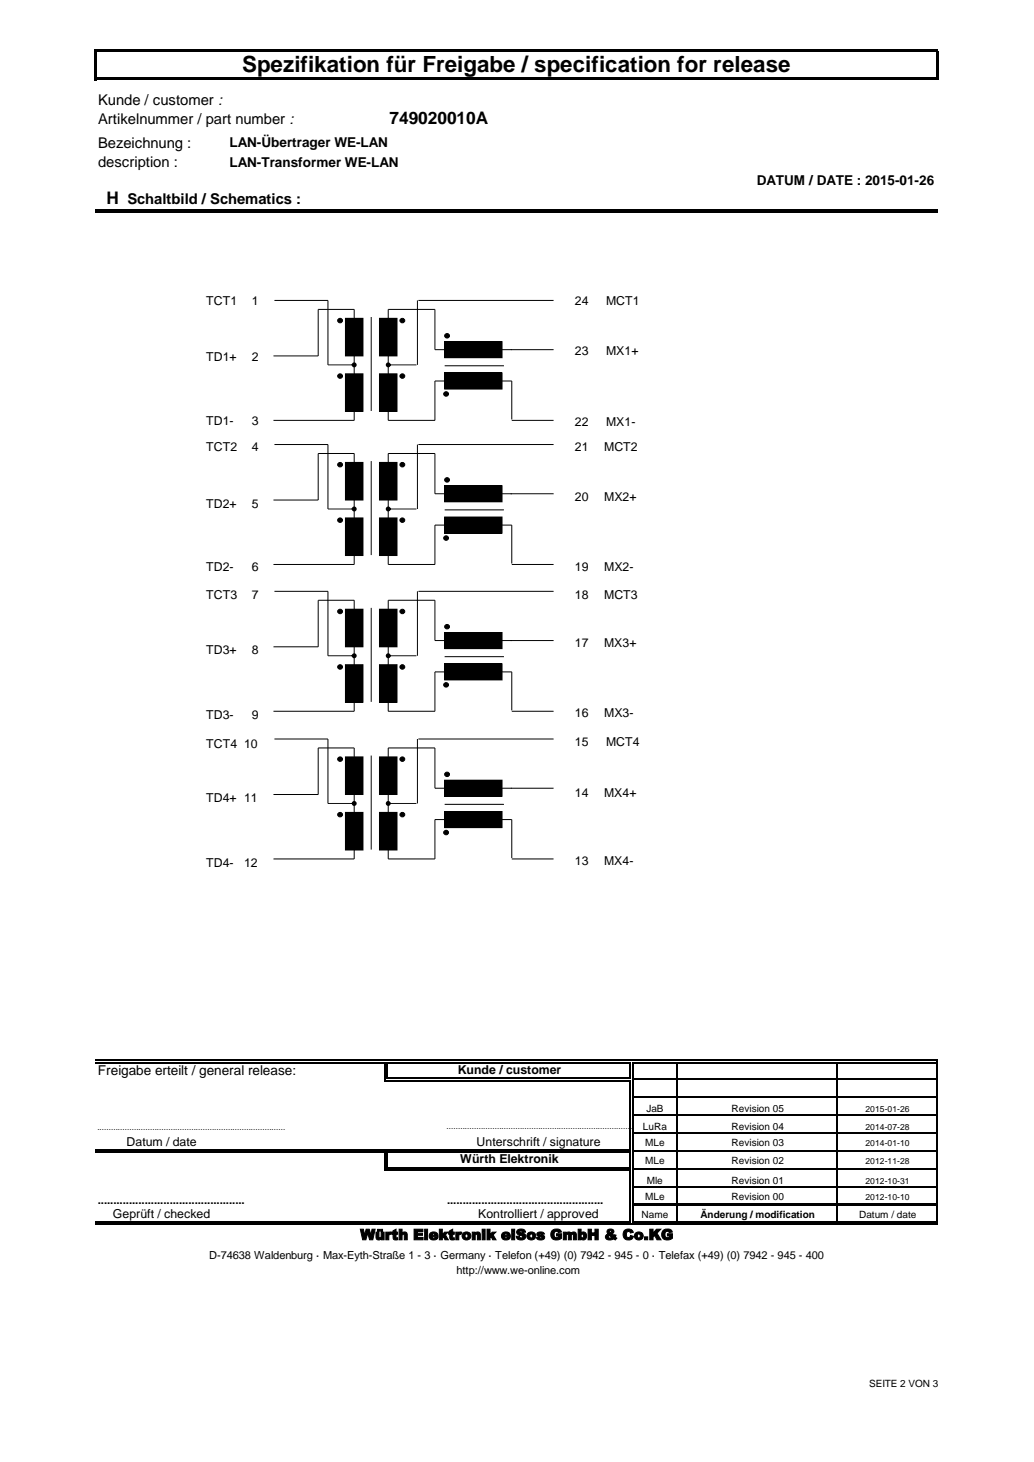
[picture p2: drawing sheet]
<svg xmlns="http://www.w3.org/2000/svg" width="210mm" height="297mm" viewBox="0 0 210 297" stroke-linecap="round" stroke-linejoin="round" font-family="sans-serif">
<g fill="#000">
<path d="M19.1 10h.5v6.3h-.5z" fill-rule="evenodd"/>
<path d="M19.6 10h170.9v.4h-170.9z" fill-rule="evenodd"/>
<path d="M19.6 15.8h170.9v.5h-170.9z" fill-rule="evenodd"/>
<path d="M190.1 10.4h.4v5.9h-.4z" fill-rule="evenodd"/>
<path d="M70.1 64.7h3.6v7.6h-3.6z" fill-rule="evenodd"/>
<path d="M77.1 64.7h3.5v7.6h-3.5z" fill-rule="evenodd"/>
<path d="M90.3 69.4h11.6v3.3h-11.6z" fill-rule="evenodd"/>
<path d="M90.3 75.7h11.6v3.3h-11.6z" fill-rule="evenodd"/>
<path d="M70.1 75.9h3.6v7.7h-3.6z" fill-rule="evenodd"/>
<path d="M77.1 75.9h3.5v7.7h-3.5z" fill-rule="evenodd"/>
<path d="M70.1 105.2h3.6v7.6h-3.6z" fill-rule="evenodd"/>
<path d="M70.1 93.9h3.6v7.7h-3.6z" fill-rule="evenodd"/>
<path d="M77.1 105.2h3.5v7.6h-3.5z" fill-rule="evenodd"/>
<path d="M77.1 93.9h3.5v7.7h-3.5z" fill-rule="evenodd"/>
<path d="M90.3 98.6h11.6v3.3h-11.6z" fill-rule="evenodd"/>
<path d="M90.3 105h11.6v3.3h-11.6z" fill-rule="evenodd"/>
<path d="M70.1 123.7h3.6v7.7h-3.6z" fill-rule="evenodd"/>
<path d="M77.1 123.7h3.5v7.7h-3.5z" fill-rule="evenodd"/>
<path d="M90.3 128.5h11.6v3.2h-11.6z" fill-rule="evenodd"/>
<path d="M90.3 134.8h11.6v3.3h-11.6z" fill-rule="evenodd"/>
<path d="M70.1 135h3.6v7.6h-3.6z" fill-rule="evenodd"/>
<path d="M77.1 135h3.5v7.6h-3.5z" fill-rule="evenodd"/>
<path d="M70.1 165h3.6v7.6h-3.6z" fill-rule="evenodd"/>
<path d="M70.1 153.7h3.6v7.7h-3.6z" fill-rule="evenodd"/>
<path d="M77.1 165h3.5v7.6h-3.5z" fill-rule="evenodd"/>
<path d="M77.1 153.7h3.5v7.7h-3.5z" fill-rule="evenodd"/>
<path d="M90.3 158.5h11.6v3.2h-11.6z" fill-rule="evenodd"/>
<path d="M90.3 164.8h11.6v3.3h-11.6z" fill-rule="evenodd"/>
<path d="M78.1 215.7h.2v.2h-.2z" fill-rule="evenodd"/>
<path d="M78.1 215.2h.7v.3h-.7z" fill-rule="evenodd"/>
<path d="M78.1 215.7h.2v.2h-.2z" fill-rule="evenodd"/>
<path d="M78.1 219.3h.7v.3h-.7z" fill-rule="evenodd"/>
<path d="M78.1 218.9h.2v.7h-.2z" fill-rule="evenodd"/>
<path d="M78.5 215.7h.3v.2h-.3z" fill-rule="evenodd"/>
<path d="M78.5 215.7h.3v.2h-.3z" fill-rule="evenodd"/>
<path d="M78.5 218.9h.3v.2h-.3z" fill-rule="evenodd"/>
<path d="M78.5 218.9h.3v.2h-.3z" fill-rule="evenodd"/>
<path d="M127.9 215.7h.2v.2h-.2z" fill-rule="evenodd"/>
<path d="M127.9 215.7h.2v.2h-.2z" fill-rule="evenodd"/>
<path d="M127.9 218.9h.2v.2h-.2z" fill-rule="evenodd"/>
<path d="M127.9 219.3h.2v.3h-.2z" fill-rule="evenodd"/>
<path d="M127.9 215.2h.7v.3h-.7z" fill-rule="evenodd"/>
<path d="M127.9 219.3h.2v.3h-.2z" fill-rule="evenodd"/>
<path d="M127.9 218.9h.2v.2h-.2z" fill-rule="evenodd"/>
<path d="M128.3 215.7h.3v.2h-.3z" fill-rule="evenodd"/>
<path d="M128.3 218.9h.3v.7h-.3z" fill-rule="evenodd"/>
<path d="M128.3 215.7h.3v.2h-.3z" fill-rule="evenodd"/>
<path d="M78.1 233.9h.2v.2h-.2z" fill-rule="evenodd"/>
<path d="M78.1 233.4h.7v.3h-.7z" fill-rule="evenodd"/>
<path d="M78.1 233.9h.2v.2h-.2z" fill-rule="evenodd"/>
<path d="M78.1 237.5h.7v.3h-.7z" fill-rule="evenodd"/>
<path d="M78.1 237.1h.2v.7h-.2z" fill-rule="evenodd"/>
<path d="M78.5 233.9h.3v.2h-.3z" fill-rule="evenodd"/>
<path d="M78.5 233.9h.3v.2h-.3z" fill-rule="evenodd"/>
<path d="M78.5 237.1h.3v.2h-.3z" fill-rule="evenodd"/>
<path d="M78.5 237.1h.3v.2h-.3z" fill-rule="evenodd"/>
<path d="M127.9 233.4h.2v.3h-.2z" fill-rule="evenodd"/>
<path d="M127.9 233.9h.2v.2h-.2z" fill-rule="evenodd"/>
<path d="M127.9 237.1h.2v.2h-.2z" fill-rule="evenodd"/>
<path d="M127.9 237.5h.2v.3h-.2z" fill-rule="evenodd"/>
<path d="M127.9 233.4h.2v.3h-.2z" fill-rule="evenodd"/>
<path d="M127.9 233.9h.2v.2h-.2z" fill-rule="evenodd"/>
<path d="M127.9 237.5h.2v.3h-.2z" fill-rule="evenodd"/>
<path d="M127.9 237.1h.2v.2h-.2z" fill-rule="evenodd"/>
<path d="M128.3 233.4h.3v.7h-.3z" fill-rule="evenodd"/>
<path d="M128.3 237.1h.3v.7h-.3z" fill-rule="evenodd"/>
<path d="M127.9 248h.2v.2h-.2z" fill-rule="evenodd"/>
<path d="M127.9 248h.2v.2h-.2z" fill-rule="evenodd"/>
<path d="M127.9 248.5h.7v.2h-.7z" fill-rule="evenodd"/>
<path d="M128.3 248h.3v.2h-.3z" fill-rule="evenodd"/>
<path d="M128.3 248h.3v.2h-.3z" fill-rule="evenodd"/>
<path d="M128.6 244.5h61.8v.4h-61.8z" fill-rule="evenodd"/>
<circle cx="69" cy="76.4" r=".47"/>
<circle cx="69" cy="65.1" r=".48"/>
<circle cx="81.7" cy="76.4" r=".47"/>
<circle cx="81.7" cy="65.1" r=".48"/>
<circle cx="90.8" cy="68.2" r=".48"/>
<circle cx="69" cy="94.4" r=".48"/>
<circle cx="81.7" cy="94.4" r=".48"/>
<circle cx="90.6" cy="80" r=".48"/>
<circle cx="90.8" cy="97.5" r=".48"/>
<circle cx="69" cy="105.6" r=".47"/>
<circle cx="81.7" cy="105.6" r=".47"/>
<circle cx="90.6" cy="109.3" r=".48"/>
<circle cx="69" cy="124.2" r=".47"/>
<circle cx="69" cy="135.5" r=".48"/>
<circle cx="81.7" cy="124.2" r=".47"/>
<circle cx="81.7" cy="135.5" r=".48"/>
<circle cx="90.6" cy="139.1" r=".48"/>
<circle cx="90.8" cy="127.3" r=".48"/>
<circle cx="69" cy="154.2" r=".47"/>
<circle cx="81.7" cy="154.2" r=".47"/>
<circle cx="90.8" cy="157.3" r=".48"/>
<circle cx="69" cy="165.4" r=".48"/>
<circle cx="81.7" cy="165.4" r=".48"/>
<circle cx="90.6" cy="169.1" r=".48"/>
</g>
<g fill="none" stroke="#000" stroke-width=".25">
<path d="M19.3 42.6h171M19.3 43.1h171M19.3 215.3h58.8M19.3 215.8h58.8M78.2 215.9v3M78.7 215.9v3M78.8 215.3h49.1M78.8 215.8h49.1M78.8 219h49.1M78.8 219.4h49.1M128 215.9v3M128 219.6v13.8"/>
<path d="M128.5 215.9v3M128.5 219.6v13.8M128.6 215.3h61.6M128.6 215.8h61.6M128.6 219.2h61.8M137.5 215.9v28.6M169.9 215.9v28.6M190.3 215.2v29.3M19.3 233.5h58.8M19.3 234h58.8M78.2 234.1v3M78.7 234.1v3"/>
<path d="M78.8 233.5h49.1M78.8 234h49.1M78.8 237.2h49.1M78.8 237.7h49.1M128 234.1v3M128 237.8v10.2M128.5 234.1v3M128.5 237.8v10.2M128.6 222.8h61.8M128.6 226.5h61.8M128.6 230.1h61.8M128.6 233.8h61.8"/>
<path d="M128.6 237.4h61.8M19.3 248.1h108.6M19.3 248.6h108.6M128.6 248.1h61.6M128.6 248.6h61.6M128.6 241h61.8M137.5 244.9v3.1M169.9 244.9v3.1M190.3 244.9v3.8"/>
</g>
<g fill="none" stroke="#000" stroke-width=".2">
<path d="M55.5 72.3h9.1v-9.5h7.3v22.6h-16.4M55.7 61h10.9v13.1M70.1 75.9h3.6v7.7h-3.6zM70.1 64.7h3.6v7.6h-3.6zM75.4 64.4v19.1M77.1 75.9h3.5v7.7h-3.5zM77.1 64.7h3.5v7.6h-3.5zM84.8 61v13.1M85 61h27.4M90.3 69.4h11.6v3.3h-11.6zM90.3 75.7h11.6v3.3h-11.6zM90.3 74.3h12"/>
<path d="M112.4 71h-24.1v-8.2h-9.5v22.6h9.5v-8h15.6v7.8M55.7 90.3h10.9v13.1M70.1 93.9h3.6v7.7h-3.6zM75.4 93.6v19.1M77.1 93.9h3.5v7.7h-3.5zM84.8 90.3v13.1M85 90.3h27.4M90.3 98.6h11.6v3.3h-11.6zM103.9 85.4h8.5M55.5 101.6h9.1v-9.5h7.3v22.5h-16.4M70.1 105.2h3.6v7.6h-3.6zM77.1 105.2h3.5v7.6h-3.5z"/>
<path d="M90.3 105h11.6v3.3h-11.6zM90.3 103.6h12M103.9 114.6h8.5M112.4 100.3h-24.1v-8.2h-9.5v22.5h9.5v-8h15.6v7.9M55.5 131.4h9.1v-9.5h7.3v22.6h-16.4M55.7 120.1h10.9v13.1M70.1 135h3.6v7.6h-3.6zM70.1 123.7h3.6v7.7h-3.6zM75.4 123.5v19M77.1 135h3.5v7.6h-3.5zM77.1 123.7h3.5v7.7h-3.5zM84.8 120.1v13.1"/>
<path d="M85 120.1h27.4M90.3 128.5h11.6v3.2h-11.6zM90.3 134.8h11.6v3.3h-11.6zM90.3 133.4h12M112.4 130.1h-24.1v-8.2h-9.5v22.6h9.5v-8h15.6v7.8M55.7 150.1h10.9v13.1M70.1 153.7h3.6v7.7h-3.6zM75.4 153.5v19M77.1 153.7h3.5v7.7h-3.5zM84.8 150.1v13.1M85 150.1h27.4M90.3 158.5h11.6v3.2h-11.6z"/>
<path d="M103.9 144.5h8.5M55.5 161.4h9.1v-9.5h7.3v22.5h-16.4M70.1 165h3.6v7.6h-3.6zM77.1 165h3.5v7.6h-3.5zM90.3 164.8h11.6v3.3h-11.6zM90.3 163.4h12M103.9 174.4h8.5M112.4 160.1h-24.1v-8.2h-9.5v22.5h9.5v-7.9h15.6v7.8"/>
<circle cx="69" cy="76.4" r=".47"/>
<circle cx="69" cy="65.1" r=".48"/>
<circle cx="81.7" cy="76.4" r=".47"/>
<circle cx="81.7" cy="65.1" r=".48"/>
<circle cx="90.8" cy="68.2" r=".48"/>
<circle cx="69" cy="94.4" r=".48"/>
<circle cx="81.7" cy="94.4" r=".48"/>
<circle cx="90.6" cy="80" r=".48"/>
<circle cx="90.8" cy="97.5" r=".48"/>
<circle cx="69" cy="105.6" r=".47"/>
<circle cx="81.7" cy="105.6" r=".47"/>
<circle cx="90.6" cy="109.3" r=".48"/>
<circle cx="69" cy="124.2" r=".47"/>
<circle cx="69" cy="135.5" r=".48"/>
<circle cx="81.7" cy="124.2" r=".47"/>
<circle cx="81.7" cy="135.5" r=".48"/>
<circle cx="90.6" cy="139.1" r=".48"/>
<circle cx="90.8" cy="127.3" r=".48"/>
<circle cx="69" cy="154.2" r=".47"/>
<circle cx="81.7" cy="154.2" r=".47"/>
<circle cx="90.8" cy="157.3" r=".48"/>
<circle cx="69" cy="165.4" r=".48"/>
<circle cx="81.7" cy="165.4" r=".48"/>
<circle cx="90.6" cy="169.1" r=".48"/>
</g>
<g fill="#000">
<path d="M66.6 74h5.3v.2h-5.3zM71.4 74.1a.5 .5 0 0 1 1 0 .5 .5 0 0 1-1 0z"/>
<path d="M78.8 74v.2h5.8v-.2zM78.3 74.1a.5 .5 0 0 0 1 0 .5 .5 0 0 0-1 0z"/>
<path d="M66.6 103.3h5.3v.2h-5.3zM71.4 103.4a.5 .5 0 0 1 1 0 .5 .5 0 0 1-1 0z"/>
<path d="M78.8 103.3v.2h5.8v-.2zM78.3 103.4a.5 .5 0 0 0 1 0 .5 .5 0 0 0-1 0z"/>
<path d="M66.6 133.1h5.3v.2h-5.3zM71.4 133.2a.5 .5 0 0 1 1 0 .5 .5 0 0 1-1 0z"/>
<path d="M78.8 133.1v.2h5.8v-.2zM78.3 133.2a.5 .5 0 0 0 1 0 .5 .5 0 0 0-1 0z"/>
<path d="M66.6 163.1h5.3v.2h-5.3zM71.4 163.2a.5 .5 0 0 1 1 0 .5 .5 0 0 1-1 0z"/>
<path d="M78.8 163.1v.2h5.8v-.2zM78.3 163.2a.5 .5 0 0 0 1 0 .5 .5 0 0 0-1 0z"/>
</g>
<path d="M118.3 20.2h31.2v9h-31.2z" fill-rule="evenodd" fill="#fff"/>
<text font-size="4.5" x="49.2" y="14.5">Spezifikation für Freigabe / specification for release</text>
<g font-size="3.5">
<text x="79.1" y="25.2">749020010A</text>
<text x="21.6" y="41.5">H</text>
</g>
<g font-size="3">
<text x="19.9" y="21.3">Kunde / customer :</text>
<text x="19.9" y="25.2">Artikelnummer / part number :</text>
<text x="19.9" y="30">Bezeichnung :</text>
<text x="19.9" y="33.8">description :</text>
<text x="25.9" y="41.5">Schaltbild / Schematics :</text>
<text x="73.2" y="251.8">Würth Elektronik eiSos GmbH &amp; Co.KG</text>
</g>
<g font-size="2.8">
<text x="46.6" y="29.9">LAN-Übertrager WE-LAN</text>
<text x="46.6" y="33.8">LAN-Transformer WE-LAN</text>
<text x="153.7" y="37.5">DATUM / DATE : 2015-01-26</text>
<text x="19.9" y="218.3">Freigabe erteilt / general release:</text>
</g>
<g font-size="2.5">
<text x="41.9" y="62">TCT1</text>
<text x="51.2" y="62">1</text>
<text x="116.7" y="62">24</text>
<text x="123.1" y="62">MCT1</text>
<text x="41.9" y="73.3">TD1+</text>
<text x="51.2" y="73.3">2</text>
<text x="116.7" y="72.2">23</text>
<text x="123.1" y="72.2">MX1+</text>
<text x="41.9" y="86.4">TD1-</text>
<text x="51.2" y="86.4">3</text>
<text x="116.7" y="86.6">22</text>
<text x="123.1" y="86.6">MX1-</text>
<text x="41.9" y="91.6">TCT2</text>
<text x="51.2" y="91.6">4</text>
<text x="116.7" y="91.6">21</text>
<text x="122.7" y="91.6">MCT2</text>
<text x="116.7" y="101.8">20</text>
<text x="122.7" y="101.8">MX2+</text>
<text x="41.9" y="103.1">TD2+</text>
<text x="51.2" y="103.1">5</text>
<text x="41.9" y="116">TD2-</text>
<text x="51.2" y="116">6</text>
<text x="116.7" y="116">19</text>
<text x="122.7" y="116">MX2-</text>
<text x="41.9" y="121.6">TCT3</text>
<text x="51.2" y="121.6">7</text>
<text x="116.7" y="121.6">18</text>
<text x="122.7" y="121.6">MCT3</text>
<text x="116.7" y="131.5">17</text>
<text x="122.7" y="131.5">MX3+</text>
<text x="41.9" y="132.9">TD3+</text>
<text x="51.2" y="132.9">8</text>
<text x="41.9" y="146">TD3-</text>
<text x="51.2" y="146">9</text>
<text x="116.7" y="145.6">16</text>
<text x="122.7" y="145.6">MX3-</text>
<text x="41.9" y="151.8">TCT4</text>
<text x="49.6" y="151.8">10</text>
<text x="116.7" y="151.5">15</text>
<text x="123.1" y="151.5">MCT4</text>
<text x="116.7" y="161.8">14</text>
<text x="122.7" y="161.8">MX4+</text>
<text x="41.9" y="162.9">TD4+ 11</text>
<text x="41.9" y="176">TD4-</text>
<text x="49.6" y="176.2">12</text>
<text x="116.7" y="175.6">13</text>
<text x="122.7" y="175.6">MX4-</text>
<text x="92.9" y="218.1">Kunde / customer</text>
<text x="25.7" y="232.8">Datum / date</text>
<text x="96.8" y="232.8">Unterschrift / signature</text>
<text x="93.4" y="236.3">Würth Elektronik</text>
<text x="22.9" y="247.4">Geprüft / checked</text>
<text x="97.1" y="247.4">Kontrolliert / approved</text>
</g>
<g font-size="2.3">
<text x="19.9" y="244.6">...............................................</text>
<text x="90.8" y="244.4">..................................................</text>
</g>
<g font-size="2.2">
<text x="42.5" y="255.7">D-74638 Waldenburg · Max-Eyth-Straße 1 - 3 · Germany · Telefon (+49) (0) 7942 - 945 - 0 · Telefax (+49) (0) 7942 - 945 - 400</text>
<text x="92.7" y="258.7">http://www.we-online.com</text>
</g>
<g font-size="2">
<text x="131.3" y="225.8">JaB</text>
<text x="148.5" y="225.8">Revision 05</text>
<text x="130.5" y="229.4">LuRa</text>
<text x="131" y="232.8">MLe</text>
<text x="148.5" y="229.4">Revision 04</text>
<text x="148.5" y="232.8">Revision 03</text>
<text x="131" y="236.5">MLe</text>
<text x="148.5" y="236.5">Revision 02</text>
<text x="131" y="243.8">MLe</text>
<text x="131.4" y="240.4">Mle</text>
<text x="148.5" y="243.8">Revision 00</text>
<text x="148.5" y="240.4">Revision 01</text>
<text x="130.3" y="247.4">Name</text>
<text x="142.2" y="247.4">Änderung / modification</text>
<text x="174.4" y="247.4">Datum / date</text>
<text x="176.5" y="281.6">SEITE 2 VON 3</text>
</g>
<g font-size="1.7">
<text x="175.8" y="225.8">2015-01-26</text>
<text x="19.8" y="229.5">..................................................................................</text>
<text x="90.7" y="229.3">..................................................................................</text>
<text x="175.8" y="229.4">2014-07-28</text>
<text x="175.8" y="232.8">2014-01-10</text>
<text x="175.8" y="236.5">2012-11-28</text>
<text x="175.8" y="240.4">2012-10-31</text>
<text x="175.8" y="243.8">2012-10-10</text>
</g>
</svg>
